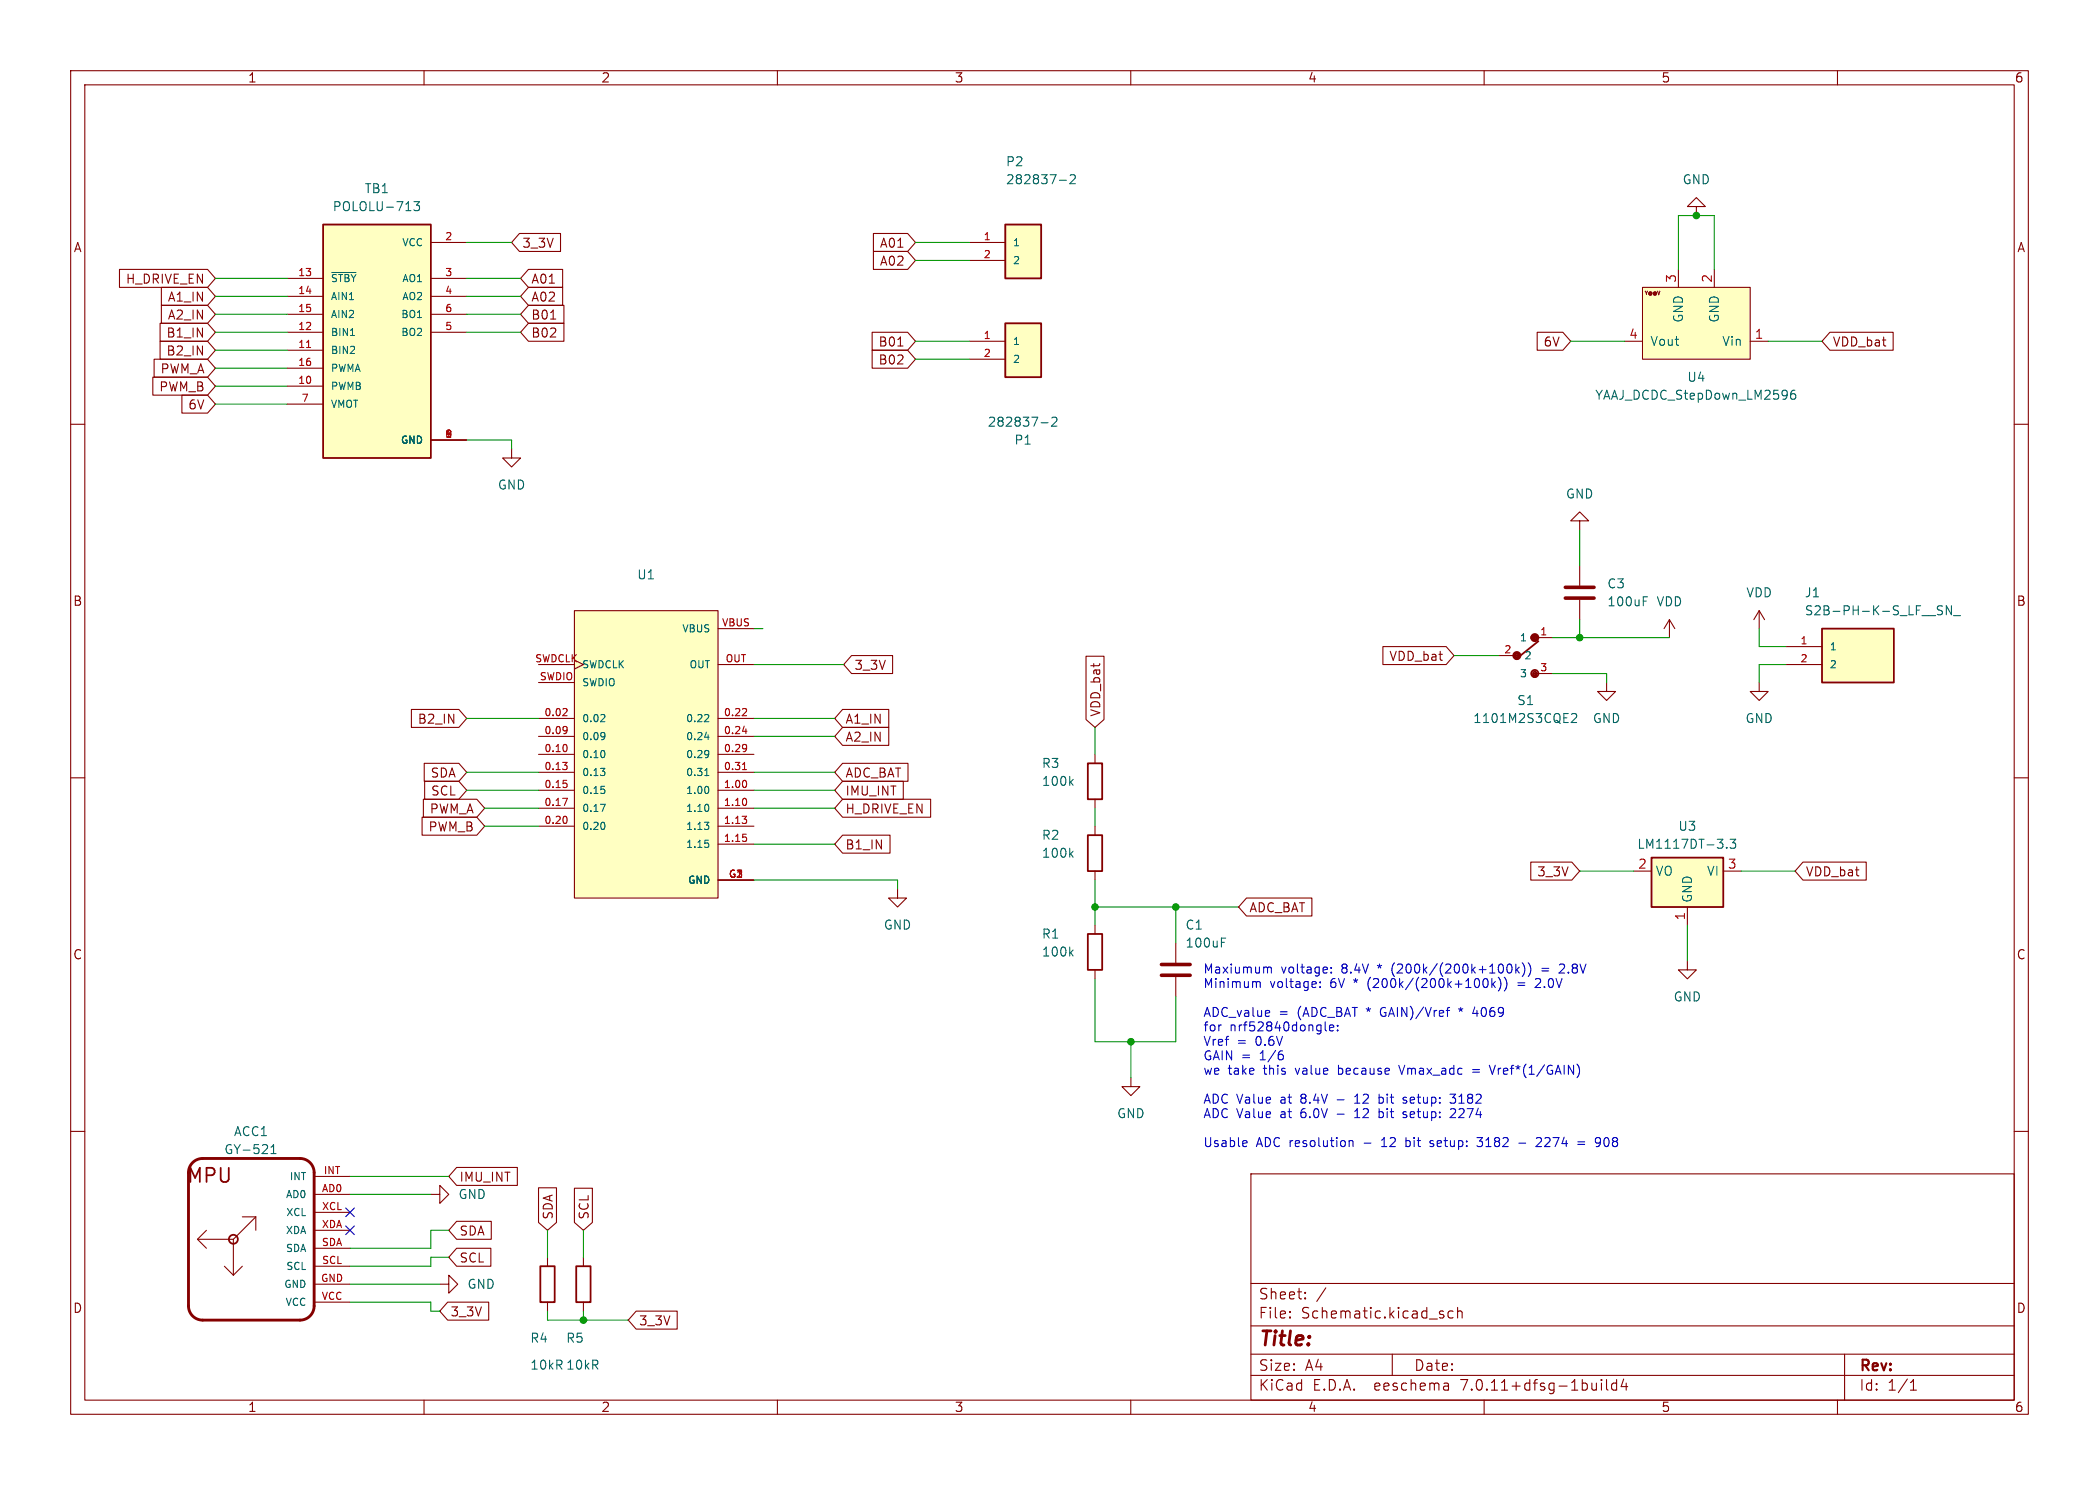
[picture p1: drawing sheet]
<svg xmlns="http://www.w3.org/2000/svg" width="297mm" height="210mm" viewBox="0 0 297 210" stroke-linecap="round" stroke-linejoin="round" font-family="sans-serif">
<g fill="none" stroke="#840000" stroke-width=".15">
<path d="M10 10h277v190h-277zM12 12h273v186h-273zM60 10v2M110 10v2M160 10v2M210 10v2M260 10v2M16.9 38.1h12.5l1.1 1.3-1.1 1.2h-12.5zM40.6 39.4h5.1M61 34.3h5M61 39.4h5M73.5 33h5.8v2.6h-5.8l-1.1-1.3z"/>
<path d="M74.8 38.1h4.8v2.5h-4.8l-1.1-1.2zM123.6 35.6h4.8l1.1 1.2-1.1 1.3h-4.8zM123.6 33h4.8l1.1 1.3-1.1 1.3h-4.8zM137.2 34.3h5M137.2 36.8h5M237.5 38.1v2.5M240 29.2h1.3l-1.3-1.3-1.2 1.3h1.2v1.3M242.6 38.1v2.5M10 60h2M21.6 53.3h7.8l1.1 1.3-1.1 1.3h-7.8zM21.8 50.8h7.6l1.1 1.3-1.1 1.2h-7.6zM22.7 48.3h6.7l1.1 1.2-1.1 1.3h-6.7z"/>
<path d="M22.7 45.7h6.7l1.1 1.3-1.1 1.3h-6.7zM22.8 43.2h6.6l1.1 1.3-1.1 1.2h-6.6zM22.8 40.6h6.6l1.1 1.3-1.1 1.3h-6.6zM25.7 55.9h3.7l1.1 1.3-1.1 1.2h-3.7zM40.6 54.6h5.1M40.6 49.5h5.1M40.6 47h5.1M40.6 41.9h5.1M40.6 44.5h5.1M40.6 52.1h5.1M40.6 57.2h5.1M61 47h5"/>
<path d="M61 41.9h5M61 44.5h5M74.8 45.7h5v2.6h-5l-1.1-1.3zM74.8 43.2h5v2.5h-5l-1.1-1.2zM74.8 40.6h4.8v2.6h-4.8l-1.1-1.3zM77.9 45.1h.7M123.4 49.5h5l1.1 1.3-1.1 1.3h-5zM123.4 47h5l1.1 1.3-1.1 1.2h-5zM127 48.9h.8M137.2 48.3h5M137.2 50.8h5M217.5 47h3.6l1.1 1.3-1.1 1.2h-3.6z"/>
<path d="M229.9 48.3h2.5M232.4 40.6h15.2v10.2h-15.2zM247.6 48.3h2.6M258.9 47h9v2.5h-9l-1.1-1.2zM285 60h2M61 62.2h5M72.4 63.5v1.3h1.3l-1.3 1.2-1.3-1.2h1.3M223.5 73.7h1.3l-1.3-1.3-1.3 1.3h1.3v1.2M76.2 94h5.1M76.2 96.5h5.1M81.3 86.4h20.3v40.6h-20.3zM81.3 93.3l1.2 .7-1.2 .6"/>
<path d="M101.6 94h5.1M101.6 88.9h5.1M120.5 92.7h5.8v2.6h-5.8l-1.1-1.3zM153.7 92.8h2.5v9l-1.3 1.1-1.2-1.1zM195.7 91.4h8.9l1.1 1.3-1.1 1.3h-8.9zM212.1 92.7h2.5M217.2 90.2h2.5M217.2 95.3h2.5M223.5 80v2.8M223.5 84.8v2.8M227.3 96.5v1.3h1.3l-1.3 1.3-1.2-1.3h1.2M236.2 87.6l-.7 1.3"/>
<path d="M236.2 87.6v2.6M236.2 87.6l.8 1.3M248.9 96.5v1.3h1.3l-1.3 1.3-1.3-1.3h1.3M248.9 86.4l-.7 1.2M248.9 86.4v2.5M248.9 86.4l.8 1.2M252.7 91.4h5.1M252.7 94h5.1M10 110h2M58.2 100.3h6.7l1.1 1.3-1.1 1.3h-6.7zM59.7 115.6h7.8l1.1 1.2-1.1 1.3h-7.8zM59.9 113h7.6l1.1 1.3-1.1 1.3h-7.6z"/>
<path d="M60 107.9h4.9l1.1 1.3-1.1 1.3h-4.9zM60.1 110.5h4.8l1.1 1.3-1.1 1.2h-4.8zM76.2 101.6h5.1M76.2 104.1h5.1M76.2 106.7h5.1M76.2 109.2h5.1M76.2 111.8h5.1M76.2 114.3h5.1M76.2 116.8h5.1M101.6 101.6h5.1M101.6 104.1h5.1M101.6 106.7h5.1"/>
<path d="M101.6 109.2h5.1M101.6 111.8h5.1M101.6 114.3h5.1M101.6 116.8h5.1M101.6 119.4h5.1M119.2 100.3h6.6v2.6h-6.6l-1.1-1.3zM119.2 110.5h8.6v2.5h-8.6l-1.1-1.2zM119.2 102.9h6.6v2.5h-6.6l-1.1-1.3zM119.2 107.9h9.3v2.6h-9.3l-1.1-1.3zM119.2 113h12.5v2.6h-12.5l-1.1-1.3zM119.2 118.1h6.7v2.6h-6.7l-1.1-1.3zM154.9 106.7v1.3"/>
<path d="M154.9 113v1.3M154.9 116.8v1.3M285 110h2M101.6 124.5h5.1M127 125.7v1.3h1.3l-1.3 1.3-1.3-1.3h1.3M154.9 123.2v1.3M154.9 130.8v1.3M154.9 137.2v1.2M166.4 133.4v2.7M166.4 138.2v2.8M176.4 127h9.2v2.5h-9.2l-1.1-1.2zM216.6 121.9h5.8l1.1 1.3-1.1 1.3h-5.8z"/>
<path d="M231.1 123.2h2.6M238.8 135.9v1.3h1.2l-1.2 1.2-1.3-1.2h1.3M238.8 128.3v2.5M243.8 123.2h2.6M255.1 121.9h9v2.6h-9l-1.1-1.3zM10 160h2M160 152.4v1.3h1.3l-1.3 1.2-1.3-1.2h1.3M285 160h2M27.9 175.3h5.1M27.9 175.3l1.3 1.2M29.2 174l-1.3 1.3M31.7 179.1l1.3 1.2"/>
<path d="M33 175.3v5M34.3 172.1h1.9M34.3 179.1l-1.3 1.2M36.2 172.1v1.9M36.2 172.1l-3.2 3.2M44.4 168.9h5.1M44.4 166.4h5.1M44.4 179.1h5.1M44.4 176.5h5.1M44.4 171.5h5.1M44.4 174h5.1M61 168.9h1.2v-1.3l1.3 1.3-1.3 1.3v-1.3"/>
<path d="M64.6 176.5h4.9v2.6h-4.9l-1.1-1.3zM64.6 172.7h4.9v2.6h-4.9l-1.1-1.3zM64.6 165.1h8.6v2.5h-8.6l-1.1-1.2zM76.2 168h2.5v4.9l-1.2 1.1-1.3-1.1zM77.5 177.8v1.3M81.3 168h2.5v4.9l-1.3 1.1-1.2-1.1zM82.5 177.8v1.3M177 166h108v32h-108zM44.4 181.6h5.1M44.4 184.2h5.1M60 198v2M62.2 181.6h1.3v-1.3l1.3 1.3-1.3 1.3v-1.3"/>
<path d="M63.3 184.1h5.9v2.6h-5.9l-1.1-1.3zM77.5 184.2v1.2M82.5 184.2v1.2M90 185.4h5.8v2.6h-5.8l-1.1-1.3zM110 198v2M160 198v2M177 194.5h108M177 191.5h108M177 187.5h108M177 181.5h108M182.5 186.3h.1l-.1 .1M182.5 186.3v.1"/>
<path d="M182.5 185.5v.1M182.5 185.5h.1l-.1 .1M184.7 183.6v.1M184.7 183.6h-.1l.1 .1M184.7 182.8v.1M184.7 182.8h-.1l.1 .1M187.6 182.1l-1.3 2M197 191.5v3M204.2 186l.1 .1-.1 .2M204.9 195.7l.1 .9M205 196.5l-.2 .1M205 196h-.2"/>
<path d="M205.6 185.5l-.4-.1-.3 .3v.4l.1 .2 .2 .1 .4-.1M206.2 185.5a.37 .37 0 0 1 .7 .1v.8M206.2 184.9v1.5M210 198v2M226.6 195.1v.1M226.6 195.6v1M226.6 195.1l-.1 .1h.1M226.6 195.1l.1 .1h-.1M227.3 195.1v1.3l.2 .2M228.7 195.1v1.5M228.7 195.7l-.4-.1-.3 .3v.4l.2 .2 .1 .1 .4-.1M229.7 195l-.3 1.1h.9"/>
<path d="M230.1 195.6v1M260 198v2M261 191.5v6.5M270.3 196.6h.9M270.3 195.5l.4-.4v1.5"/>
</g>
<g fill="#ffffc2" stroke="#ffffc2" stroke-width=".14">
<path d="M232.4 40.6h15.2v10.2h-15.2z"/>
<path d="M257.8 88.9h10.2v7.6h-10.2z"/>
<path d="M81.3 86.4h20.3v40.6h-20.3z"/>
<path d="M233.7 121.3h10.1v7h-10.1z"/>
<path d="M142.2 31.8h5.1v7.6h-5.1z"/>
<path d="M142.2 45.7h5.1v7.6h-5.1z"/>
<path d="M45.7 31.8h15.3v33h-15.3z"/>
</g>
<g fill="none" stroke="#006464" stroke-width=".15">
<path d="M46.9 38.5h3.5M58.6 28.5h.8l-.5 .5 .4 .1v.6l-.2 .1h-.3l-.2-.1M149.9 25.5h1M151.4 24.8l.2-.1h.3l.2 .1v.3v.2l-.7 .7h.7M49.6 47.5h.6M147.3 59.8h1M148.8 59.1l.2-.1h.3l.2 .1 .1 .3-.1 .1-.7 .8h.8M254 55.2a.5 .5 0 0 0-.6 .5v.5l.1 .2 .3 .1 .2-.2 .1-.4-.1-.2h-.4l-.2 .2M232.5 85h.4M232.5 84.4h.6M274.2 86.2l.5 .2 .2 .3-.3 .2h-.5M274.2 85.7h.7"/>
<path d="M276.1 85.7v1.2l-.7-1.2v1.2M276.4 87.1h1M85 108.7h.6l-.3 .4M85 113.7h.6l-.4 1.1M85.1 111.2h.4M85.4 101l.2 .2-.1 .3-.5 .6h.6M85.4 103.6l.1 .1a.86 .86 0 0 1-.1 .8M85.4 111.6l.2 .2v.2l-.2 .2M85.4 106.2l.2 .3-.2 .6M85.4 116.3l.2 .4-.2 .6M85.5 109.1l.1 .1-.1 .4M85.6 104l-.2 .2"/>
<path d="M99.7 116.3h.6l-.3 .4M99.7 104.3h.6M99.7 109.7h.6M99.8 118.8h.4M99.9 108.8l.1-.1v1M100 111.2a.64 .64 0 0 1 0 1M100 113.7a.64 .64 0 0 1 0 1.1M100.1 101l.2 .2-.1 .3-.5 .6h.6M100.1 106.1l.1 .1a.83 .83 0 0 1-.1 .9M100.1 116.7l.2 .2v.2l-.2 .2M100.1 119.2l.2 .2v.2l-.2 .2M100.2 103.9v.7"/>
<path d="M100.3 106.6l-.2 .2M151.5 110.6l.3 .5M151.8 110.2l-.4 .5M222.4 101l.2-.1h.3l.1 .1 .1 .3-.1 .2-.7 .7h.8M244.3 119.8v.2M244.8 118.7h.8l-.4 .5 .3 .1v.5l-.1 .2h-.4l-.2-.2M151.5 134.7l.3 .5M151.5 120.7l.3 .5M151.8 134.4l-.4 .4M151.8 120.4l-.4 .5M172.8 133.3h.5M172.8 132.7h.6"/>
<path d="M38.3 163.1h.8M38.3 162.2l.4-.3v1.2"/>
</g>
<g fill="none" stroke="#840000" stroke-width=".25">
<path d="M45.7 31.8h15.3v33h-15.3zM142.2 31.8h5.1v7.6h-5.1zM142.2 45.7h5.1v7.6h-5.1zM217.7 90.7l-2.6 2M257.8 88.9h10.2v7.6h-10.2zM153.9 118.1h2.1v5.1h-2.1zM153.9 108h2.1v5h-2.1zM153.9 132.1h2.1v5.1h-2.1zM233.7 121.3h10.1v7h-10.1zM76.5 179.1h2v5.1h-2zM81.5 179.1h2.1v5.1h-2.1z"/>
<circle cx="214.6" cy="92.7" r=".36"/>
<circle cx="214.6" cy="93" r=".25"/>
<circle cx="214.6" cy="92.7" r=".25"/>
<circle cx="214.6" cy="92.7" r=".51"/>
<circle cx="216.9" cy="90.2" r=".25"/>
<circle cx="217.2" cy="90.2" r=".36"/>
<circle cx="217.2" cy="95.5" r=".25"/>
<circle cx="217.2" cy="95.2" r=".25"/>
<circle cx="217.2" cy="90.2" r=".25"/>
<circle cx="217.2" cy="90.2" r=".51"/>
<circle cx="217.2" cy="95.3" r=".51"/>
<circle cx="33" cy="175.3" r=".63"/>
</g>
<path d="M27.3 164.4a2 2 0 0 1 1.4-.6h13.8a2 2 0 0 1 1.9 2v18.9a2 2 0 0 1-1.9 2h-13.8a2 2 0 0 1-2-2v-18.9a2 2 0 0 1 .6-1.4z" fill="none" stroke="#840000" stroke-width=".41"/>
<g fill="none" stroke="#a90000" stroke-width=".15">
<path d="M43.4 49.1h.6M79.6 107.8h.6l-.3 .4M79.6 112.9h.7l-.4 1M79.7 110.4h.5M80 100.2l.2 .2v.2l-.6 .6h.6M80 102.7l.2 .1a.86 .86 0 0 1-.1 .9M80 108.2l.2 .2v.2l-.2 .2M80 110.7l.2 .2v.3l-.2 .2M80.1 105.3l.1 .4-.1 .5M80.1 115.5l.1 .3-.1 .6M80.2 103.2l-.2 .2M105 115.4h.6l-.3 .4"/>
<path d="M105.1 103.4h.6M105.1 108.8h.5M105.1 118h.5M105.3 108v-.2v1M105.4 100.2l.2 .2v.2l-.6 .6h.6M105.4 105.3l.2 .1a.86 .86 0 0 1-.1 .8M105.4 115.8l.2 .2v.3l-.2 .2M105.4 118.4l.2 .2v.2l-.2 .2M105.5 110.4l.1 .3-.1 .6M105.5 112.9l.1 .4-.1 .6M105.5 103.1v.7M105.6 105.7l-.2 .2"/>
</g>
<path d="M221.5 84.6h4.1M221.5 83.1h4.1M164.3 137.9h4.1M164.3 136.4h4.1" fill="none" stroke="#840000" stroke-width=".51"/>
<g fill="none" stroke="#0000c2" stroke-width=".15">
<path d="M177.8 138.9h.5v.8M179.3 136.8l.1 .1M179.4 136.9v.7M179.4 136.9l.1-.1h.3l.1 .8M186.8 139.5v.2M186.8 138.9v.1M188.4 137.5v.1M188.4 136.8v.1M209.9 138.6l-.1 .3M210.5 138.6l.1 .6-.2 .4h-.4l-.2-.4M211.1 138.4v1.3M211.2 139.2l.4 .5"/>
<path d="M211.6 138.8l-.5 .5M212.3 138.7v.9l-.3 .5M213.2 138.7v.9l-.3 .5M213.2 136.8l.1-.3 .2-.2a.69 .69 0 0 1 .3 1.2l-.2 .1-.2-.1-.2-.4M214.5 136.3v1.3M214.6 137.1l.4 .5M214.8 139h1M214.8 139.4h1M215 136.8l-.5 .4M215.4 136.2a1.46 1.46 0 0 1 0 1.9M216.2 136.2a1.46 1.46 0 0 1 0 1.9M217.8 138.4h-.3l-.2 .1"/>
<path d="M217.9 138.9l-.7 .8h.8M218.2 136.9h.9M218.2 137.3h.9M221.1 136.3h-.3l-.1 .2M221.3 136.9l-.7 .7h.8M181.3 149.1l.3 .2v.3l-.3 .3M187.5 144.5v1.1l.2 .2M188.1 145.4l.6-.2v-.2l-.4-.1-.2 .2 .1 .6h.5M189.3 145.7v.1M189.3 145v.1M191.7 156h.7M191.7 158.1h.7"/>
<path d="M191.9 154.9l-.2 .2M191.9 157l-.2 .2M195.1 156h.4M195.1 154.7v1.3M195.1 156.8v1.3M195.1 158l.4 .1M195.5 155.2h-.4M195.5 157.2l-.4 .1M197.9 150.7l.4 1.2M199 155.2h-.3l-.2 .2 .6 .4M199 157.3l-.3-.1-.2 .3 .6 .3M199.1 155.8l-.2 .2h-.4"/>
<path d="M199.1 157.9l-.2 .2-.4-.1M204.6 142.9h.5M205 142.5h.1M205.2 154.7h.8l-.5 .5 .3 .1 .2 .2M205.2 156.9l.2-.1h.3l.3 .2M206 155.8l-.3 .2h-.3l-.2-.1M206 157.2l-.1 .1-.7 .8h.8M206.4 142.7l.3 .1-.2 .2M208.4 151.3h.9M208.4 151.6h.9M208.7 142.4l-.3 .9h.8M210.7 150.7l.5 1.2 .4-1.2"/>
<path d="M223.3 150.7l.2 .6-.2 .9M176 161.3l.4 .1v.2l-.6 .1M176.4 162.1h-.4M190.9 161.4l.2-.1 .3 .1v.7M190.9 161.3v.8M195.5 162.1h.7M195.6 161.2h-.1M198.9 160.9v1.2M198.9 162.1h.2M199.1 161.3l-.2 .1M202.3 162.1h.4M202.7 161.3l-.3 .1-.1 .1 .1 .2h.3"/>
<path d="M209 162l.2 .1h.4M209 160.9h.8l-.5 .5h.3M214.9 161.7h1M217.4 161l.2-.1h.3l.2 .1v.2v.2l-.8 .7h.8M223.3 161.5h.9M223.3 161.8h.9M225.7 161.1l.3-.2h.2l.3 .2M227.1 160.9l-.2 .5 .1 .5 .1 .2"/>
</g>
<g fill="none" stroke="#009600" stroke-width=".15">
<path d="M30.5 39.4h10.1M66 34.3h6.4M66 39.4h7.7M129.5 34.3h7.7M129.5 36.8h7.7M237.5 38.1v-7.6h5.1v7.6M30.5 47h10.1M30.5 44.5h10.1M30.5 54.6h10.1M30.5 52.1h10.1M30.5 57.2h10.1M30.5 41.9h10.1"/>
<path d="M30.5 49.5h10.1M66 47h7.7M66 44.5h7.7M66 41.9h7.7M129.5 48.3h7.7M129.5 50.8h7.7M222.2 48.3h7.7M250.2 48.3h7.6M66 62.2h6.4v1.3M223.5 74.9v5.1M106.7 88.9h1.2M106.7 94h12.7"/>
<path d="M205.7 92.7h6.4M219.7 90.2h16.5M219.7 95.3h7.6v1.2M223.5 87.6v2.6M248.9 88.9v2.5h3.8M252.7 94h-3.8v2.5M66 101.6h10.2M66 111.8h10.2M66 109.2h10.2M68.6 114.3h7.6M68.6 116.8h7.6M106.7 101.6h11.4"/>
<path d="M106.7 114.3h11.4M106.7 111.8h11.4M106.7 104.1h11.4M106.7 109.2h11.4M106.7 119.4h11.4M154.9 102.9v3.8M154.9 114.3v2.5M106.7 124.5h20.3v1.2M154.9 124.5v6.3M154.9 138.4v8.9h11.5v-6.3M154.9 128.3h20.4M166.4 128.3v5.1"/>
<path d="M223.5 123.2h7.6M238.8 130.8v5.1M246.4 123.2h7.6M160 147.3v5.1M49.5 166.4h14M49.5 168.9h11.5M63.5 174h-2.5v2.5h-11.5M63.5 177.8h-2.5v1.3h-11.5M77.5 174v3.8M82.5 174v3.8M49.5 184.2h11.5v1.2h1.2M49.5 181.6h12.7"/>
<path d="M77.5 185.4v1.3h11.4M82.5 185.4v1.3"/>
</g>
<path d="M48.9 170.8l1.2 1.3M48.9 173.4l1.2 1.2M50.1 170.8l-1.2 1.3M50.1 173.4l-1.2 1.2" fill="none" stroke="#000084" stroke-width=".15"/>
<g fill="#009600" stroke="#009600" stroke-width=".15">
<circle cx="82.5" cy="186.7" r=".46"/>
<circle cx="166.4" cy="128.3" r=".46"/>
<circle cx="154.9" cy="128.3" r=".46"/>
<circle cx="223.5" cy="90.2" r=".46"/>
<circle cx="160" cy="147.3" r=".46"/>
<circle cx="240" cy="30.5" r=".46"/>
</g>
<g font-size="2.8" fill="#840000">
<text x="26.3" y="167.6">MPU</text>
<text x="178" y="190.9">Title:</text>
</g>
<g font-size="2.1" fill="#840000">
<text x="178" y="184">Sheet:</text>
<text x="178" y="186.7">File:</text>
<text x="184.1" y="186.7">Schematic.kicad_sch</text>
<text x="178" y="196.9">KiCad</text>
<text x="178" y="194.1">Size:</text>
<text x="184.7" y="194.1">A4</text>
<text x="185.7" y="196.9">E.D.A.</text>
<text x="194.6" y="196.9">eeschema</text>
<text x="200" y="194.1">Date:</text>
<text x="207" y="196.9">7.0.11+dfsg-1build4</text>
<text x="263" y="194.3">Rev:</text>
<text x="263" y="196.9">Id:</text>
<text x="267.1" y="196.9">1/1</text>
</g>
<g font-size="1.8" fill="#840000">
<text x="35" y="11.9">1</text>
<text x="85" y="11.9">2</text>
<text x="135" y="11.9">3</text>
<text x="185" y="11.9">4</text>
<text x="235" y="11.9">5</text>
<text x="285" y="11.9">6</text>
<text x="10.3" y="35.9">A</text>
<text x="73.8" y="35.2">3_3V</text>
<text x="124.4" y="35.2">A01</text>
<text x="285.3" y="35.9">A</text>
<text x="17.7" y="40.3">H_DRIVE_EN</text>
<text x="75.1" y="40.3">A01</text>
<text x="124.4" y="37.8">A02</text>
<text x="23.5" y="47.9">B1_IN</text>
<text x="23.6" y="45.4">A2_IN</text>
<text x="23.6" y="42.9">A1_IN</text>
<text x="75.1" y="47.9">B02</text>
<text x="75.1" y="45.4">B01</text>
<text x="75.1" y="42.9">A02</text>
<text x="22.6" y="53">PWM_A</text>
<text x="23.5" y="50.5">B2_IN</text>
<text x="124.2" y="51.8">B02</text>
<text x="124.2" y="49.2">B01</text>
<text x="218.3" y="49.2">6V</text>
<text x="259.2" y="49.2">VDD_bat</text>
<text x="22.4" y="55.6">PWM_B</text>
<text x="26.5" y="58.1">6V</text>
<text x="10.3" y="85.9">B</text>
<text x="285.3" y="85.9">B</text>
<text x="120.8" y="94.9">3_3V</text>
<text x="196.5" y="93.7">VDD_bat</text>
<text x="155.9" y="101.4" transform="rotate(-90 155.9 101.4)">VDD_bat</text>
<text x="59" y="102.6">B2_IN</text>
<text x="119.5" y="102.6">A1_IN</text>
<text x="119.5" y="105.1">A2_IN</text>
<text x="60.8" y="110.2">SDA</text>
<text x="60.9" y="112.7">SCL</text>
<text x="119.5" y="112.7">IMU_INT</text>
<text x="119.5" y="110.2">ADC_BAT</text>
<text x="60.5" y="117.8">PWM_B</text>
<text x="60.7" y="115.3">PWM_A</text>
<text x="119.5" y="115.3">H_DRIVE_EN</text>
<text x="119.5" y="120.3">B1_IN</text>
<text x="217.4" y="124.1">3_3V</text>
<text x="255.4" y="124.1">VDD_bat</text>
<text x="176.7" y="129.2">ADC_BAT</text>
<text x="10.3" y="135.9">C</text>
<text x="285.3" y="135.9">C</text>
<text x="64.9" y="167.3">IMU_INT</text>
<text x="78.4" y="172.6" transform="rotate(-90 78.4 172.6)">SDA</text>
<text x="83.5" y="172.6" transform="rotate(-90 83.5 172.6)">SCL</text>
<text x="64.9" y="178.8">SCL</text>
<text x="64.9" y="174.9">SDA</text>
<text x="10.3" y="185.9">D</text>
<text x="285.3" y="185.9">D</text>
<text x="63.7" y="186.4">3_3V</text>
<text x="90.3" y="187.6">3_3V</text>
<text x="35" y="199.9">1</text>
<text x="85" y="199.9">2</text>
<text x="135" y="199.9">3</text>
<text x="185" y="199.9">4</text>
<text x="235" y="199.9">5</text>
<text x="285" y="199.9">6</text>
</g>
<g font-size="1.8" fill="#006464">
<text x="142.2" y="23.7">P2</text>
<text x="51.5" y="27.5">TB1</text>
<text x="142.2" y="26.3">282837-2</text>
<text x="238" y="26.3">GND</text>
<text x="47" y="30.1">POLOLU-713</text>
<text x="238.4" y="45.7" transform="rotate(-90 238.4 45.7)">GND</text>
<text x="243.4" y="45.7" transform="rotate(-90 243.4 45.7)">GND</text>
<text x="233.4" y="49.1">Vout</text>
<text x="243.6" y="49.1">Vin</text>
<text x="225.6" y="56.7">YAAJ_DCDC_StepDown_LM2596</text>
<text x="238.7" y="54.2">U4</text>
<text x="139.7" y="60.6">282837-2</text>
<text x="143.4" y="63.1">P1</text>
<text x="70.4" y="69.4">GND</text>
<text x="221.5" y="70.7">GND</text>
<text x="90.1" y="82.1">U1</text>
<text x="227.3" y="83.4">C3</text>
<text x="227.3" y="86">100uF</text>
<text x="234.3" y="86">VDD</text>
<text x="247" y="84.7">VDD</text>
<text x="255.3" y="84.7">J1</text>
<text x="255.3" y="87.2">S2B-PH-K-S_LF__SN_</text>
<text x="214.6" y="99.9">S1</text>
<text x="208.4" y="102.5">1101M2S3CQE2</text>
<text x="225.3" y="102.5">GND</text>
<text x="246.9" y="102.5">GND</text>
<text x="147.3" y="108.8">R3</text>
<text x="147.3" y="111.4">100k</text>
<text x="147.3" y="119">R2</text>
<text x="237.4" y="117.7">U3</text>
<text x="147.3" y="121.5">100k</text>
<text x="231.6" y="120.2">LM1117DT-3.3</text>
<text x="234.2" y="124.1">VO</text>
<text x="241.4" y="124.1">VI</text>
<text x="125" y="131.7">GND</text>
<text x="167.6" y="131.7">C1</text>
<text x="239.6" y="127.8" transform="rotate(-90 239.6 127.8)">GND</text>
<text x="147.3" y="132.9">R1</text>
<text x="147.3" y="135.5">100k</text>
<text x="167.6" y="134.2">100uF</text>
<text x="236.7" y="141.8">GND</text>
<text x="33" y="160.9">ACC1</text>
<text x="158" y="158.3">GND</text>
<text x="31.7" y="163.4">GY-521</text>
<text x="64.8" y="169.8">GND</text>
<text x="66" y="182.5">GND</text>
<text x="74.9" y="190.1">R4</text>
<text x="80" y="190.1">R5</text>
<text x="74.9" y="193.9">10kR 10kR</text>
</g>
<g font-size="1.8" fill="#a90000">
<text x="237.2" y="40.1" transform="rotate(-90 237.2 40.1)">3</text>
<text x="242.3" y="40.1" transform="rotate(-90 242.3 40.1)">2</text>
<text x="230.4" y="48">4</text>
<text x="248.2" y="48">1</text>
<text x="231.7" y="122.9">2</text>
<text x="244.4" y="122.9">3</text>
<text x="238.5" y="130.2" transform="rotate(-90 238.5 130.2)">1</text>
</g>
<g font-size="1.8" fill="#0000c2">
<text x="170.2" y="137.8">Maxiumum</text>
<text x="181.3" y="137.8">voltage:</text>
<text x="189.9" y="137.8">8.4V</text>
<text x="195.2" y="137.8">*</text>
<text x="197.4" y="137.8">(200k/(200k+100k))</text>
<text x="221.5" y="137.8">2.8V</text>
<text x="170.2" y="139.8">Minimum</text>
<text x="170.2" y="143.9">ADC_value</text>
<text x="179.7" y="139.8">voltage:</text>
<text x="181" y="143.9">=</text>
<text x="183.7" y="143.9">(ADC_BAT *</text>
<text x="188.4" y="139.8">6V</text>
<text x="191.8" y="139.8">*</text>
<text x="194" y="139.8">(200k/(200k+100k))</text>
<text x="195.8" y="143.9">GAIN)/Vref</text>
<text x="207.1" y="143.9">*</text>
<text x="209.3" y="143.9">4069</text>
<text x="218.1" y="139.8">2.0V</text>
<text x="170.2" y="146">for</text>
<text x="170.2" y="148">Vref</text>
<text x="174" y="146">nrf52840dongle:</text>
<text x="175" y="148">=</text>
<text x="177.8" y="148">0.6V</text>
<text x="170.2" y="150">GAIN =</text>
<text x="170.2" y="152.1">we</text>
<text x="173.8" y="152.1">take</text>
<text x="178.4" y="150">1/6</text>
<text x="178.9" y="152.1">this</text>
<text x="183.6" y="152.1">value</text>
<text x="189.8" y="152.1">because</text>
<text x="198.7" y="152.1">Vmax_adc</text>
<text x="211.9" y="152.1">Vref*(1/GAIN)</text>
<text x="170.2" y="156.2">ADC Value</text>
<text x="170.2" y="158.2">ADC Value</text>
<text x="181.3" y="156.2">at</text>
<text x="181.3" y="158.2">at</text>
<text x="184.3" y="156.2">8.4V</text>
<text x="184.3" y="158.2">6.0V</text>
<text x="189.6" y="156.2">-</text>
<text x="189.6" y="158.2">-</text>
<text x="192.4" y="156.2">12</text>
<text x="192.4" y="158.2">12</text>
<text x="196" y="156.2">bit</text>
<text x="196" y="158.2">bit</text>
<text x="199.6" y="156.2">setup:</text>
<text x="199.6" y="158.2">setup:</text>
<text x="206.5" y="156.2">3182</text>
<text x="206.5" y="158.2">2274</text>
<text x="170.2" y="162.3">Usable</text>
<text x="177.8" y="162.3">ADC resolution</text>
<text x="193.2" y="162.3">-</text>
<text x="196" y="162.3">12</text>
<text x="199.6" y="162.3">bit</text>
<text x="203.2" y="162.3">setup:</text>
<text x="210.1" y="162.3">3182</text>
<text x="218.9" y="162.3">2274</text>
<text x="224.9" y="162.3">=</text>
<text x="227.6" y="162.3">908</text>
</g>
<g font-size="1.4" fill="#006464">
<text x="56.8" y="35">VCC</text>
<text x="143.3" y="35">1</text>
<text x="46.7" y="40.1">~{STBY}</text>
<text x="56.8" y="40.1">AO1</text>
<text x="143.3" y="37.6">2</text>
<text x="46.7" y="47.7">BIN1</text>
<text x="46.7" y="42.6">AIN1</text>
<text x="46.7" y="45.2">AIN2</text>
<text x="56.6" y="47.7">BO2</text>
<text x="56.6" y="45.2">BO1</text>
<text x="56.8" y="42.6">AO2</text>
<text x="46.7" y="50.3">BIN2</text>
<text x="46.7" y="52.8">PWMA</text>
<text x="143.3" y="49">1</text>
<text x="143.3" y="51.5">2</text>
<text x="46.7" y="55.3">PWMB</text>
<text x="46.7" y="57.9">VMOT</text>
<text x="56.6" y="63">GND</text>
<text x="96.4" y="89.6">VBUS</text>
<text x="82.3" y="94.7">SWDCLK</text>
<text x="97.4" y="94.7">OUT</text>
<text x="214.9" y="90.9">1</text>
<text x="214.9" y="96">3</text>
<text x="215.6" y="93.4">2</text>
<text x="258.8" y="92.2">1</text>
<text x="258.8" y="94.7">2</text>
<text x="82.3" y="97.3">SWDIO</text>
<text x="82.3" y="102.3">0.02</text>
<text x="82.3" y="104.9">0.09</text>
<text x="82.3" y="107.4">0.10</text>
<text x="96.9" y="102.3">0.22</text>
<text x="96.9" y="104.9">0.24</text>
<text x="96.9" y="107.4">0.29</text>
<text x="82.3" y="110">0.13</text>
<text x="82.3" y="112.5">0.15</text>
<text x="96.9" y="110">0.31</text>
<text x="96.9" y="112.5">1.00</text>
<text x="82.3" y="115">0.17</text>
<text x="82.3" y="117.6">0.20</text>
<text x="96.9" y="115">1.10</text>
<text x="96.9" y="117.6">1.13</text>
<text x="96.9" y="120.1">1.15</text>
<text x="97.2" y="125.2">GND</text>
<text x="40.9" y="167.1">INT</text>
<text x="40.3" y="169.6">AD0</text>
<text x="40.4" y="172.2">XCL</text>
<text x="40.3" y="177.3">SDA</text>
<text x="40.3" y="174.7">XDA</text>
<text x="40.4" y="179.8">SCL</text>
<text x="40.1" y="182.3">GND</text>
<text x="40.3" y="184.9">VCC</text>
</g>
<g font-size="1.4" fill="#a90000">
<text x="62.9" y="34">2</text>
<text x="139.1" y="34">1</text>
<text x="42.1" y="39.1">13</text>
<text x="42.1" y="41.7">14</text>
<text x="62.9" y="39.1">3</text>
<text x="62.9" y="41.7">4</text>
<text x="139.1" y="36.6">2</text>
<text x="42.1" y="46.7">12</text>
<text x="42.1" y="44.2">15</text>
<text x="62.9" y="46.7">5</text>
<text x="62.9" y="44.2">6</text>
<text x="42.1" y="49.3">11</text>
<text x="42.1" y="51.8">16</text>
<text x="139.1" y="48">1</text>
<text x="139.1" y="50.5">2</text>
<text x="42.1" y="54.4">10</text>
<text x="42.6" y="56.9">7</text>
<text x="62.9" y="62">1</text>
<text x="102.1" y="88.6">VBUS</text>
<text x="217.8" y="89.9">1</text>
<text x="75.6" y="93.7">SWDCLK</text>
<text x="102.6" y="93.7">OUT</text>
<text x="212.7" y="92.5">2</text>
<text x="217.8" y="95">3</text>
<text x="254.7" y="91.2">1</text>
<text x="254.7" y="93.7">2</text>
<text x="76.3" y="96.3">SWDIO</text>
<text x="76.9" y="101.3">0.02</text>
<text x="102.3" y="101.3">0.22</text>
<text x="76.9" y="103.9">0.09</text>
<text x="76.9" y="106.4">0.10</text>
<text x="102.3" y="103.9">0.24</text>
<text x="102.3" y="106.4">0.29</text>
<text x="76.9" y="109">0.13</text>
<text x="76.9" y="111.5">0.15</text>
<text x="102.3" y="109">0.31</text>
<text x="102.3" y="111.5">1.00</text>
<text x="76.9" y="114">0.17</text>
<text x="76.9" y="116.6">0.20</text>
<text x="102.3" y="114">1.10</text>
<text x="102.3" y="116.6">1.13</text>
<text x="102.3" y="119.1">1.15</text>
<text x="103" y="124.2">G1</text>
<text x="104.1" y="124.2">2</text>
<text x="45.7" y="166.1">INT</text>
<text x="45.4" y="168.7">AD0</text>
<text x="45.4" y="173.7">XDA</text>
<text x="45.5" y="171.2">XCL</text>
<text x="45.4" y="176.3">SDA</text>
<text x="45.5" y="178.8">SCL</text>
<text x="45.3" y="181.4">GND</text>
<text x="45.4" y="183.9">VCC</text>
</g>
<text font-size=".7" fill="#840000" x="232.6" y="41.9">Y@@V</text>
</svg>
